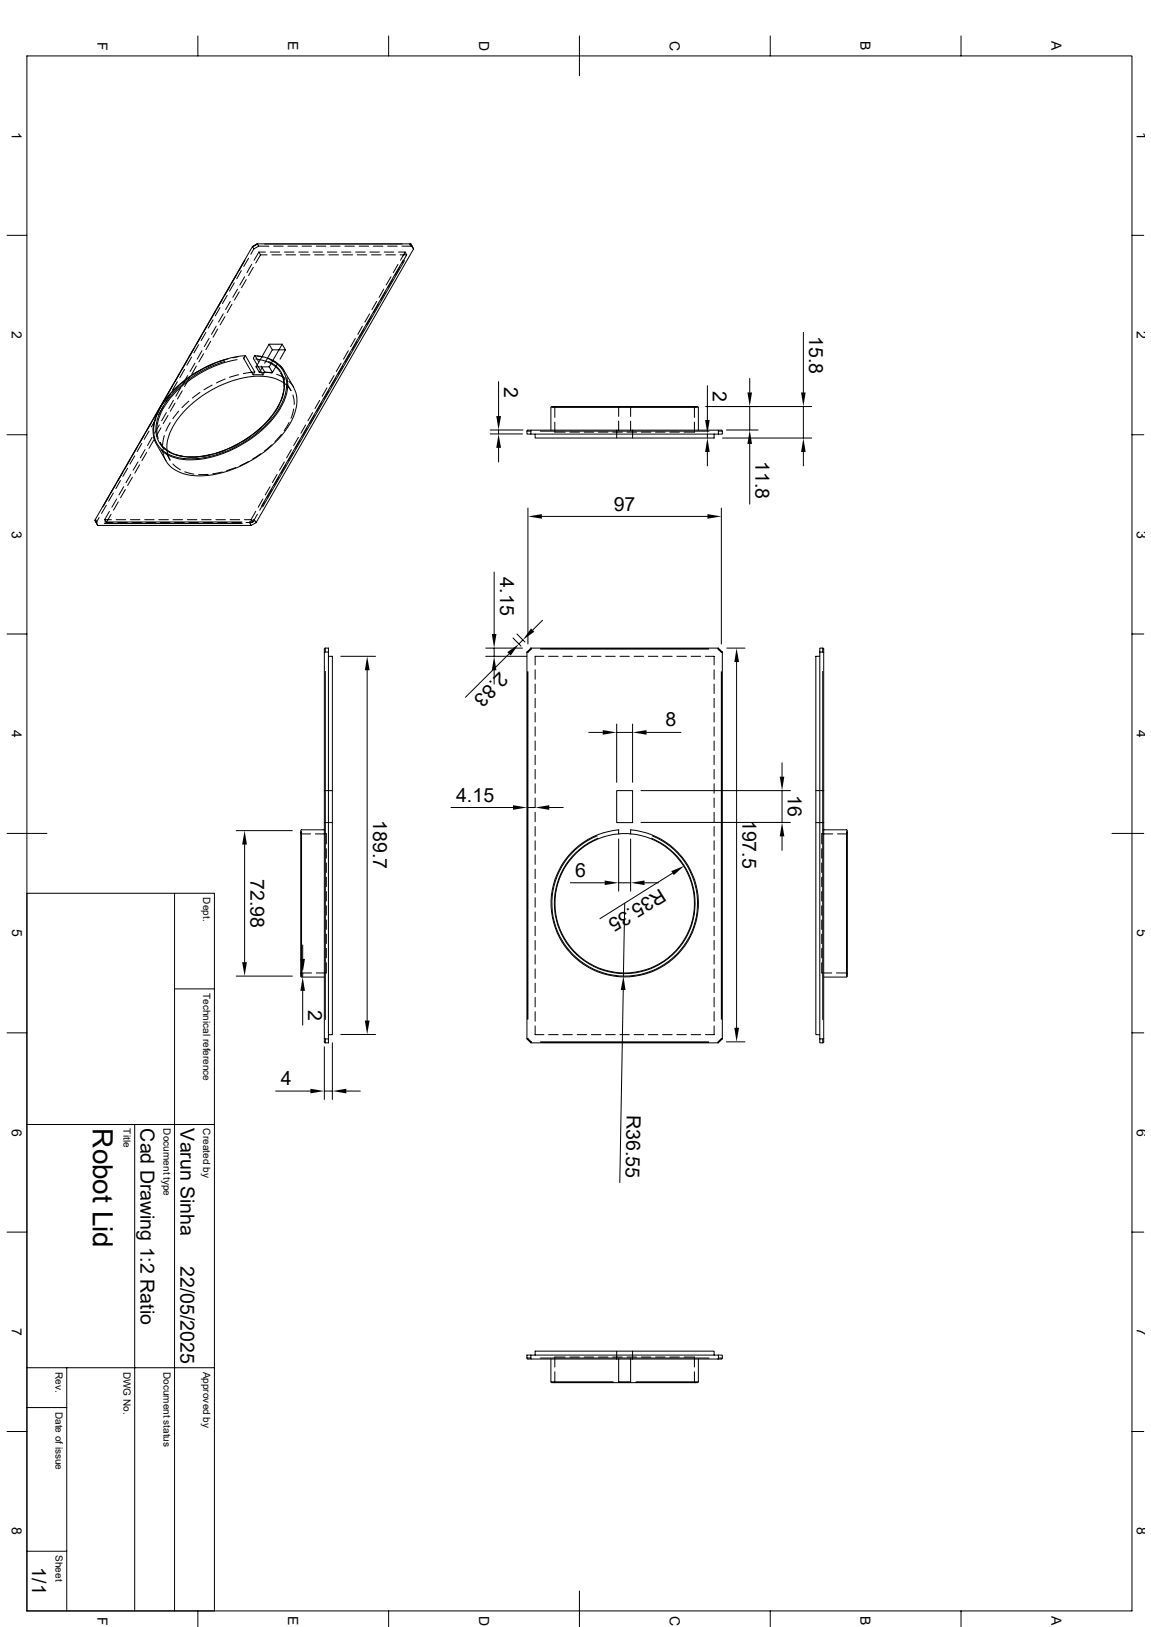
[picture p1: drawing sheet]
<svg xmlns="http://www.w3.org/2000/svg" width="297mm" height="420mm" viewBox="0 0 297 420" stroke-linecap="round" stroke-linejoin="round" font-family="sans-serif">
<g fill="none" stroke="#000" stroke-width=".26">
<path d="M6.9 14.4h285.2v401.4h-285.2zM51.1 9.3v5.1M100.3 9.3v5.1M149.5 9.3v10.3M198.8 9.3v5.1M248 9.3v5.1M1.8 60.7h5.1M56.8 79.4l-1.3 2.1M57.4 77.3l-1.2 2.1M58.6 76.2l-1.2 2.2M59.2 74.1l-1.2 2.1M59.4 77.8l-1.2 2.1"/>
<path d="M59.9 78.5l-1.3 2.2M60.5 73l-1.3 2.1M61 70.9l-1.2 2.1M61.3 74.6l-1.2 2.2M61.7 75.4l-1.2 2.1M62.3 69.8l-1.2 2.2M63.1 71.5l-1.2 2.1M63.2 67.3l-1.5 2.5M63.2 67.1l-36.7 63.8M63.5 72.2l-1.2 2.1M64.1 66.7l-1.2 2.1M64.9 68.2l-1.2 2.2"/>
<path d="M65.2 63.6v.2M65.2 63.8l.3 .5M65.4 69l-1.3 2.1M65.5 64.3l-.8 1.3M66.3 63l-1.1 .6M66.3 62.9l-1.1 .7-40.7 70.6M66.4 62.9l-.1 .1M66.4 62.9l.4 .6-1.3 .8M66.4 62.9l39.6 .1M66.4 63l-1.2 .7M66.8 63.5h2.6M66.8 65.1l-1.2 2.1"/>
<path d="M67.2 65.8h1.7M67.2 65.8l-1.2 2.1M68.5 65.1h-1.7l.4 .7M69.7 65.1h2.5M70.1 65.8h2.5M70.6 63.5h2.5M73.4 65.1h2.5M73.8 65.8h2.5M74.3 63.5h2.5M77.1 65.1h2.4M77.5 65.8h2.5M77.9 63.5h2.5"/>
<path d="M80.8 65.1h2.4M81.2 65.8h2.5M81.6 63.5h2.5M84.5 65.1h2.4M84.9 65.8h2.4M85.3 63.5h2.5M88.1 65.1h2.5M88.5 65.8h2.5M89 63.5h2.4M91.8 65.1h2.4M92.2 65.8h2.5M92.7 63.5h2.4"/>
<path d="M95.5 65.1h2.4M95.9 65.8h2.4M96.4 63.5h2.4M97.2 77.8l-1.2 2.1M97.6 78.5l-1.2 2.2M99 74.6l-1.2 2.2M99.1 65.1h2.5M99.4 75.4l-1.2 2.1M99.6 65.8h2.4M100 63.5h2.5M100.9 71.5l-1.2 2.1M101.3 72.2l-1.2 2.1"/>
<path d="M102.7 68.2l-1.2 2.2M102.8 65.1h1.8l.3 .7M103.1 69l-1.2 2.1M103.3 65.8h1.6M103.7 63.5h2.6M104.1 67.1l-36.6 63.5M104.4 67.3l-36.6 63.6M104.6 65.1l-1.3 2.1M104.9 65.8l-1.1 2.1M106 63h-.3l.3 .6 .4 .1M106 63l.3 .5M106 63l.4 .8"/>
<path d="M106 63l.4 .7M106.3 63.5l.4 .8M106.4 63.8l.3 .5M106.7 64.3l-40.6 70.6-1.3 .7M292.1 60.7h3M44.5 99.6l-1.2 2.1M45.8 98.6l-1.3 2.1M46.1 99.6l-1.8 1.7M46.4 96.4l-1.2 2.1M47.6 95.3l-1.2 2.2M48.2 93.2l-1.2 2.1M48.4 96.9l-1.2 2.2"/>
<path d="M48.9 97.7l-1.3 2.1M48.9 97.3l-1.9 1.5M49.4 92.2l-1.2 2.1M50 90l-1.2 2.2M50.3 93.8l-1.2 2.1M50.7 94.5l-1.2 2.1M51.3 89l-1.3 2.1M51.9 86.8l-1.2 2.1M52.1 95.4l-2.1 1.2M52.1 90.6l-1.2 2.1M52.5 91.3l-1.2 2.1M53.1 85.8l-1.2 2.1"/>
<path d="M53.7 83.7l-1.2 2.1M53.9 87.4l-1.2 2.1M54.4 88.1l-1.3 2.2M54.7 99.4l-2.1 1.2M54.9 82.6l-1.2 2.1M55.4 93.8l-2.2 1M55.5 80.5l-1.2 2.1M55.8 84.2l-1.2 2.1M56.2 84.9l-1.2 2.1M57.6 81l-1.2 2.1M58 93.3a27.6 27.6 0 0 0-16.6 12.9 8.1 8.1 0 0 0 .4 9 10.7 10.7 0 0 0 8.7 2.8 29 29 0 0 0 21.1-12.7 9.2 9.2 0 0 0 .8-9.4 6.7 6.7 0 0 0-3.1-2.6M58 81.7l-1.2 2.2"/>
<path d="M58.1 97.8l-2.3 1M58.1 92.8a29.4 29.4 0 0 0-17 13 8.9 8.9 0 0 0-.2 9.3 9.7 9.7 0 0 0 8.2 3.3 29.1 29.1 0 0 0 23.2-13.5 9.3 9.3 0 0 0 .6-9.5l-1.1-1.2-2.1-1.4M58.9 92.6l-2.3 .8M61.2 92.8a28.9 28.9 0 0 0-19.1 12.7 10.1 10.1 0 0 0-1.3 7.7M61.5 92.1l-1.4 .3M61.6 96.7l-2.4 .7M63.2 91.9h.2l2.3 4.1-.4 .8-2.4-4.2zM63.2 91.8a29.8 29.8 0 0 0-21.9 13.4 9.6 9.6 0 0 0-.9 9.6l2.4 4.1M65.3 96.8h2.5M65.7 96l-2.9 .4M65.8 91.8l1 1.6M65.8 91.8a9.1 9.1 0 0 1 7.6 4l2.4 4.1-1.3-1.5"/>
<path d="M65.8 91.8l-.4 .8 2.5 4.2 .4-.8M66 92.7a8.4 8.4 0 0 1 6.3 3.3M66.1 94.7l.8 1.4h3.4M66.1 94.7h3.4M66.4 91.9l1.5 .3M67.4 94.5l.9 1.5M67.7 94.8l-.8 1.3M68.3 96l1.9 .3M69 92.5l2.2 1.1M69.4 88.9l-3.3 5.8M69.5 94.7l.8 1.4M71.4 96.6l2.2 1.1"/>
<path d="M71.7 93.8l-1.4 2.3M72.2 94.3l1 1.2M72.8 88.9l.9 1.4h-3.4M72.8 88.9h-3.4l.9 1.4-2 3.5M72.8 88.9l-3.3 5.8M73.1 97.8l.2 2.1M73.5 98l-1-1.7a8.8 8.8 0 0 1-.9 8.9 28 28 0 0 1-22.9 12.7 8.7 8.7 0 0 1-7.4-3.6l1 1.7M73.7 90.3l-1.4 2.4M74 97.4a11.4 11.4 0 0 1-2.2 8.9 30.2 30.2 0 0 1-22.6 12.4 10.9 10.9 0 0 1-7.7-2.6M74.1 99.1l1 1.7a9.5 9.5 0 0 0-9.1-3.7 28.4 28.4 0 0 0-21.3 13l-.9 1.8-.6 1.8-.1 2.5M75.7 99.9a8.9 8.9 0 0 1-.4 8.6 29.4 29.4 0 0 1-19.1 13.8 15.3 15.3 0 0 1-11.2-1.1 6.1 6.1 0 0 1-2.2-2.3M86.2 96.9l-1.2 2.2"/>
<path d="M86.6 97.7l-1.2 2.1M88 93.8l-1.2 2.1M88.4 94.5l-1.2 2.1M89.9 90.6l-1.3 2.1M90.3 91.3l-1.2 2.1M91.7 87.4l-1.2 2.1M92.1 88.1l-1.2 2.2M93.5 84.2l-1.2 2.1M93.9 84.9l-1.2 2.1M95.4 81l-1.3 2.1M95.8 81.7l-1.2 2.2M128.7 98.5v8.9"/>
<path d="M182.5 99.6v8.8M193.5 97.7v3.6M207.3 85.8v15.5M1.8 112.2h5.1M33.5 118.7l-1.2 2.2M34.8 117.7l-1.3 2.1M35.3 115.5l-1.2 2.1M35.6 119.3l-1.2 2.1M36 120l-1.2 2.1M36.6 114.5l-1.2 2.1M37.2 112.4l-1.2 2.1M37.4 116.1l-1.2 2.1"/>
<path d="M37.8 116.8l-1.2 2.1M38.4 111.3l-1.2 2.1M39 109.1l-1.2 2.2M39.2 112.9l-1.1 2.1M39.6 112.2l.3 1.4M39.7 113.6l-1.3 2.1M39.9 108.6l-.4 2.4M40.3 108.1l-1.3 2.1M40.9 106l-1.2 2.1M41.1 109.7l-1.2 2.1M41.4 105.2l-1.1 2.2M41.5 110.4l-1.2 2.2"/>
<path d="M42 116.1l.1 1 .7 1.8M42.1 104.9l-1.2 2.2M42.3 115.6l1.6 1.2M42.4 112.4l-.4 2.5M42.7 102.8l-1.2 2.1M42.9 106.5l-1.2 2.1M43.1 116.2l.2 1.1 .6 1.5-1-1.7M43.3 107.2l-1.2 2.1M43.5 102.2l-1.5 2M43.9 109.1l-1.1 2.2M43.9 101.7l-1.2 2.1M44.6 119.8l2 1.5"/>
<path d="M44.7 103.3l-1.1 2.2M45.1 117.3l2.4 .6M45.2 104.1l-1.3 2.1M46.1 106.1l-1.5 2M46.6 100.1l-1.2 2.2M47 100.9l-1.2 2.1M48.7 103.5l-1.8 1.7M51.1 117.9l-2.5 .1M51.6 101.3l-1.9 1.4M54.7 117.3l-2.4 .5M58.2 116.2l-2.3 .8M61.6 114.6l-2.2 1.1"/>
<path d="M64.1 119.1l-2.2 1.1M64.6 112.6l-2 1.4M67.3 117.1l-2.1 1.4M67.5 110.3l-1.9 1.6M70 107.6l-1.6 1.9M70.1 114.9l-1.9 1.5M72 104.6l-1.3 2M72.6 112.1l-1.6 1.9M73.2 101.1l-.7 2.3M73.4 119.3l-1.3 2.1M73.7 120l-1.1 2.1M74.6 109.1l-1.3 2.1"/>
<path d="M75.2 116.1l-1.2 2.1M75.6 102l.3 2.4M75.6 116.8l-1.2 2.1M75.8 105.6l-.7 2.4M77 112.9l-1.2 2.1M77.4 113.6l-1.2 2.1M78.9 109.7l-1.3 2.1M79.2 110.4l-1.1 2.2M80.7 106.5l-1.2 2.1M81.1 107.2l-1.2 2.1M82.5 103.3l-1.2 2.2M82.9 104.1l-1.2 2.1"/>
<path d="M84.4 100.1l-1.3 2.2M84.8 100.9l-1.2 2.1M126.5 111h8.5M126.5 112h8.3M128.7 111v1M128.7 115.6v3.7M136 111.3l.2-.3h50l.2 .3M136 111.3h.9M137.1 111l-.1 1.1h-1v-.8M138.1 112.1v1h46.2v-1M139.4 111.3h43.6M142.4 105.2h37.6"/>
<path d="M143 104.9l.2 .1v2.7M143.2 109v2.5h2.6M147.1 111.5h2.4M150.7 111.5h2.5M154.4 111.5h2.5M158.1 111.5h2.5M159.1 111v2.1M159.6 104.9v2.6M159.6 108.7v2.3M161.8 111.5h2.5M162.7 104.9v2.6M162.7 108.7v2.3"/>
<path d="M163.2 111v2.1M165.5 111.5h2.4M169.2 111.5h2.4M172.8 111.5h2.5M179.2 109v2.5h-2.7M179.4 104.9l-.2 .1v2.7M180.2 105.2l-.2-.3h-37.6l-.2 .2v5.9M180.2 105.2v5.8M182.2 104.9h27.3M182.5 112v1.1M182.5 116.7v3.6M185.3 111l.1 .3"/>
<path d="M185.4 111.3v.8h-48.4M185.4 111.3h1M186.4 111.3v.8h-1M186.4 113.1h23.1M187.5 111h8.1M193.5 104.9v6.1M193.5 114.6v15.5M207.3 104.9v8.2M207.3 116.7v3.6M292.1 112.2h3M24.6 134.4l.4 .7 .1-.4M25 134.7l-.3-.5h-.2l.7 1.4-.3-.5"/>
<path d="M25.6 133.6l-.8 1.3M26.9 135.1h35.6M27 134.7h35.4M27 134.2l.4 .7M27 134.2h1.7M27.4 130.4l-1.2 2.1M27.4 134.9h1.8M28.2 132l-1.2 2.2M28.7 132.8l-1.3 2.1M29.3 127.3l-1.3 2.1M29.8 125.1l-1.2 2.1M30 134.2h2.4"/>
<path d="M30.1 128.8l-1.2 2.1M30.4 134.9h2.5M30.5 129.5l-1.2 2.2M31.1 124l-1.2 2.2M31.7 121.9l-1.2 2.1M31.9 125.6l-1.2 2.2M32.3 126.4l-1.2 2.1M32.9 120.9l-1.2 2.1M33.7 134.2h2.4M33.7 122.5l-1.2 2.1M34.1 134.9h2.4M34.2 123.2l-1.3 2.1"/>
<path d="M37.3 134.2h2.5M37.7 134.9h2.5M41 134.2h2.4M41.4 134.9h2.5M44.7 134.2h2.4M45.1 134.9h2.4M47.7 121.8l2.3 .6M48.3 134.2h2.5M48.8 134.9h2.4M52 134.2h2.5M52.5 134.9h2.4M53.7 122.5h-2.4"/>
<path d="M55.7 134.2h2.5M56.1 134.9h2.5M57.3 121.8l-2.4 .5M59.4 134.2h2.4M59.8 134.9h2.5M60.8 120.7l-2.3 .8M63.1 134.2h1.7M63.5 134.9h1.7M64.4 134.7l.1 .4M64.5 134.7l1-.5 .6 .7M64.5 135.1l.3 .5h-39.6M64.8 134.2l.4 .7"/>
<path d="M65.7 134.4l-1.1 .7M66 132l-1.2 2.2M66.4 132.8l-1.2 2.1M67.8 128.8l-1.2 2.1M68.2 129.5l-1.2 2.2M69.7 125.6l-1.2 2.2M70.1 126.4l-1.2 2.1M71.5 122.5l-1.2 2.1M71.9 123.2l-1.2 2.1M136.2 131.1v35.1M139.8 133.3h42.7M186.1 131.1v35.1"/>
<path d="M127.5 147.7v16M1.8 163.7h5.1M83.9 167.3h.9v101.9h-.9l-.2-.2v-101.5zM83.9 167.3v1M83.9 173.3v89.9M84.8 168.3l-1.1 .1M84.8 169.4h1v97.7h-1M87.9 169.4h9M94.7 173v90.4M125.3 169.4h10.6M125.3 167.3h9.5M127.5 167.3v2.1"/>
<path d="M127.5 173v3.6M131.4 168.8l-11.3 11.2M132.4 164.7l2.1 2.1M133.4 163.7l2.1 2M134.9 165.2l-1 1M136 168.3v99.9l.2-.1 .8 .8M136.2 173.4v89.7M137 167.3h48.4l-.1 .3M137 167.3l.1 .3M137 167.3l-1 1 .2 .1 .8-.8M138.1 172.9v2.4M138.1 176.6v2.4"/>
<path d="M139.5 167.6h43.4M140 160.1l-2.5 2.5M140.3 169.4h-2.2v2.3M141.6 169.4h2.4M145.2 169.4h2.5M148.9 169.4h2.5M152.6 169.4h2.5M156.3 169.4h2.5M160 169.4h2.4M163.6 169.4h2.5M167.3 169.4h2.5M171 169.4h2.4"/>
<path d="M174.7 169.4h2.4M178.4 169.4h2.4M182 169.4h2.3v2.3M184.3 172.9v2.4M184.3 176.6v2.4M185.4 167.3l1 1-.3 .1-.8-.8M186.1 173.4v89.7M186.4 168.3v99.9l-.3-.1-.8 .8M187.5 167.3h4.7M190.1 170.9v94.4M211.5 168.3v-1h.9l.2 .2v101.5l-.2 .2h-.9v-1l1.1-.1M211.5 169.4h-1v97.7h1"/>
<path d="M212.3 173.3v89.9M212.3 167.3v1M212.6 168.4l-1.1-.1v99.9M292.1 163.7h3M138.1 180.3v2.4M138.1 183.9v2.5M138.1 187.6v2.4M138.1 191.3v2.4M138.1 194.9v2.5M138.1 198.6v2.5M151.9 189.1h3.6M159.1 186.9v15"/>
<path d="M159.1 189.1h4.1M163.2 186.9v15M166.8 189.1h8.9M184.3 180.3v2.4M184.3 183.9v2.5M184.3 187.6v2.4M184.3 191.3v2.4M184.3 194.9v2.5M184.3 198.6v2.5M201.8 196.9v3.6M1.8 215.1h10.3M61 214.4h14.4"/>
<path d="M63.1 218v30.4M77.6 215.1l.2 .2h2.3M77.8 214.7v37.3M81.4 215.3h2.3M83.7 214.2h-5.9l-.2 .2v37.6l.2 .2M83.7 204.1h2.1M83.7 212.3h2.1M83.7 215.2h.5v2.6M84.2 219.1v2.4M116.4 208.4h16M138.1 202.3v2.5M138.1 206v2.4h-2.1"/>
<path d="M138.1 209.7v2.4M138.1 213.4v2.4M138.1 217v2.5M141.7 208.4h3.6M154.1 215.8a18.8 18.8 0 0 0-7.8 28.8 18.8 18.8 0 0 0 29.8 0 18.8 18.8 0 0 0-7.8-28.8M154.3 216.4a18.2 18.2 0 0 0-7.5 27.8 18.2 18.2 0 0 0 28.8 0 18.2 18.2 0 0 0-7.5-27.8M159.1 204.1h4.1v8.2h-4.1zM159.6 216.6v13.4M159.6 215.3l.1-1.1a19 19 0 0 0-15.4 27.7 19 19 0 0 0 31.4 3.5 19 19 0 0 0-8.9-30.4l-4.1-.8v1.1M159.7 215.3h3M159.7 215.3a18 18 0 0 0-14.2 26.6 18 18 0 0 0 30 2.2 18 18 0 0 0-10.1-28.4l-2.7-.4M162.7 216.6v13.4"/>
<path d="M165.4 204.1h38.6M165.4 212.3h38.6M184.3 202.3v2.5M184.3 206v2.4M184.3 209.7v2.4M184.3 213.4v2.4M184.3 217v2.5M201.8 204.1v8.2M201.8 215.9v3.6M210.5 204.1h2.1M210.5 212.3h2.1M212 219.1v2.4"/>
<path d="M212.6 215.2h-.6v2.6M212.6 214.2h5.8l.3 .2v37.6l-.3 .2M212.6 215.3h2.3M218.4 214.7v37.3M218.7 215.1l-.2 .2h-2.4M286.9 215.1h8.2M6.9 230.6h48.4v185.2M45 230.6v185.2M84.2 222.8v2.4M84.2 226.4v2.5M84.2 230.1v2.5M84.2 233.8v2.5"/>
<path d="M84.2 237.5v2.4M138.1 220.7v2.4M138.1 224.4v2.4M138.1 228v2.5M138.1 231.7v2.5M138.1 235.4v2.5M138.1 239.1v2.5M147.2 227.9h8.8M159.6 227.9h3.1M161.2 233.2l-.3 18.8M166.3 227.9h3.6M173.6 225.4l-18.8 11.8"/>
<path d="M184.3 220.7v2.4M184.3 224.4v2.4M184.3 228v2.5M184.3 231.7v2.5M184.3 235.4v2.5M184.3 239.1v2.5M212 237.5v2.4M212 233.8v2.5M212 230.1v2.5M212 226.4v2.5M212 222.8v2.4M45 255.3h10.3"/>
<path d="M61 252h14.4M77.8 252.2h5.9M78.1 243.9v3.6M78.1 251.1v1.1M78.1 255.8v8.8M80.4 251.2h-2.7l-.1 .2M84.2 241.1v2.5M84.2 244.8v2.5M84.2 248.5v2.7h-2.6M138.1 242.8v2.4M138.1 246.5v2.4M138.1 250.1v2.5"/>
<path d="M138.1 253.8v2.4M138.1 257.5v2.4M160.8 255.6l-.9 49.7M184.3 242.8v2.4M184.3 246.5v2.4M184.3 250.1v2.5M184.3 253.8v2.4M184.3 257.5v2.4M212 248.5v2.7h2.6M212 244.8v2.5M212 241.1v2.5M212.6 252.2h5.8"/>
<path d="M215.9 251.2h2.6l.2 .2M1.8 266.6h5.1M83.7 270.2v13.6M83.7 268.1l1.1 .1M83.9 268.2v1M85.8 269.2v14.6M87.9 267h9M136 268.2l1 1M137.1 268.9l-.1 .3h48.4M138.1 264.8v2.3h2.2M138.1 261.2v2.4M139.5 268.9h43.4"/>
<path d="M141.6 267.1h2.4M145.2 267.1h2.5M148.9 267.1h2.5M152.6 267.1h2.5M156.3 267.1h2.5M160 267.1h2.4M163.6 267.1h2.5M167.3 267.1h2.5M171 267.1h2.4M174.7 267.1h2.4M178.4 267.1h2.4M184.3 261.2v2.4"/>
<path d="M184.3 264.8v2.3h-2.3M186.4 268.2l-1 1-.1-.3M187.5 268.9h4.7M212.3 268.2v1M292.1 266.6h3M6.9 290.3h48.4M34.8 290.3v125.5M71.1 281.6h9M83.7 281.6h2.1M89.4 281.6h3.6M1.8 318.1h5.1M292.1 318.1h3"/>
<path d="M6.9 353.1h48.4M17.2 353.1v62.7M136 350.6v-.8h1l.1 1M136 350.6l.1 .2h49.2M136 350.6h.9M137 349.8h48.4v.8M138.1 349.8v-1h46.2v1M139.4 350.6h43.6M142.2 350.8v5.9M142.2 356.7h16M142.2 356.7l.2 .2M143.2 354.1v2.7l-.2 .1"/>
<path d="M145.8 350.3h-2.6v2.6M147.1 350.3h2.4M150.7 350.3h2.5M154.4 350.3h2.5M158.1 350.3h2.5M159.1 348.8v2M159.6 350.8v6.1h-17.2M159.6 356.9h3.1M159.8 356.7h2.8M161.8 350.3h2.5M162.7 350.8v6.1h17.3M163.2 348.8v2"/>
<path d="M164.1 356.7h16.1l-.2 .2M165.5 350.3h2.4M169.2 350.3h2.4M172.8 350.3h2.5M176.5 350.3h2.7v2.6M179.2 354.1v2.7l.2 .1M180.2 350.8v5.9M185.4 349.8h1v.8M185.4 350.6l-.1 .2M185.4 350.6h1M186.4 350.6l-.2 .2h-.9M1.8 369.5h5.1"/>
<path d="M6.9 363.3h10.3M292.1 369.5h3M6.9 400.4h10.3M51.1 415.8v4.1M100.3 415.8v4.1M149.5 410.7v9.2M198.8 415.8v4.1M248 415.8v4.1"/>
</g>
<g fill="#000">
<path d="M128.7 112l.6 3.6h-1.2zM128.1 107.4h1.2l-.6 3.6zM182.5 113.1l.6 3.6h-1.2zM181.9 108.4h1.2l-.6 3.6zM192.9 101.3h1.2l-.6 3.6zM193.5 111l.6 3.6h-1.2zM207.3 113.1l.6 3.6h-1.2zM206.7 101.3h1.2l-.6 3.6zM136.2 133.3l3.6-.6v1.2zM182.5 132.7l3.6 .6-3.6 .6zM94.7 169.4l.7 3.6h-1.3zM127.5 169.4l.6 3.6h-1.2z"/>
<path d="M126.9 163.7h1.2l-.6 3.6zM130.9 168.4l3-2.2-2.1 3zM137 162.2l.9 .9-3 2.1zM190.1 167.3l.6 3.6h-1.2zM155.5 188.5l3.6 .6-3.6 .6zM163.2 189.1l3.6-.6v1.2zM63.1 214.4l.6 3.6h-1.2zM132.4 207.9l3.6 .5-3.6 .6zM138.1 208.4l3.6-.5v1.1zM201.2 200.5h1.2l-.6 3.6zM201.8 212.3l.6 3.6h-1.2zM156 227.3l3.6 .6-3.6 .6z"/>
<path d="M162.7 227.9l3.6-.6v1.2zM173.2 224.9l3.4-1.4-2.7 2.4zM62.5 248.4h1.2l-.6 3.6zM77.5 247.5h1.2l-.6 3.6zM78.1 252.2l.6 3.6h-1.2zM160.9 252l.5 3.6h-1.2zM94.1 263.4h1.3l-.7 3.6zM189.5 265.3h1.2l-.6 3.6zM80.1 281.1l3.6 .5-3.6 .6zM85.8 281.6l3.6-.5v1.1z"/>
</g>
<text font-size="7.2" x="23.9" y="291.3" transform="rotate(90 23.9 291.3)">Robot Lid</text>
<g font-size="5">
<text x="208.8" y="86.7" transform="rotate(90 208.8 86.7)">15.8</text>
<text x="130.1" y="99.8" transform="rotate(90 130.1 99.8)">2</text>
<text x="184" y="100.8" transform="rotate(90 184 100.8)">2</text>
<text x="195" y="119.1" transform="rotate(90 195 119.1)">11.8</text>
<text x="158.4" y="131.8">97</text>
<text x="129" y="149.1" transform="rotate(90 129 149.1)">4.15</text>
<text x="128.9" y="173.3" transform="rotate(135 128.9 173.3)">2.83</text>
<text x="171.7" y="187.5">8</text>
<text x="117.7" y="207">4.15</text>
<text x="203.3" y="205.2" transform="rotate(90 203.3 205.2)">16</text>
<text x="96.3" y="211.8" transform="rotate(90 96.3 211.8)">189.7</text>
<text x="191.6" y="211.6" transform="rotate(90 191.6 211.6)">197.5</text>
<text x="64.6" y="226.9" transform="rotate(90 64.6 226.9)">72.98</text>
<text x="148.4" y="226.4">6</text>
<text x="170.4" y="229.1" transform="rotate(148 170.4 229.1)">R35.35</text>
<text x="79.5" y="260.7" transform="rotate(90 79.5 260.7)">2</text>
<text x="72.5" y="280.2">4</text>
<text x="161.8" y="287.8" transform="rotate(91 161.8 287.8)">R36.55</text>
<text x="36.3" y="291.3" transform="rotate(90 36.3 291.3)">Cad Drawing 1:2 Ratio</text>
<text x="46.6" y="291.3" transform="rotate(90 46.6 291.3)">Varun Sinha</text>
<text x="46.6" y="326.9" transform="rotate(90 46.6 326.9)">22/05/2025</text>
<text x="8.3" y="404.6" transform="rotate(90 8.3 404.6)">1/1</text>
</g>
<g font-size="3.6">
<text x="25.1" y="10.8" transform="rotate(90 25.1 10.8)">F</text>
<text x="74.4" y="10.7" transform="rotate(90 74.4 10.7)">E</text>
<text x="123.6" y="10.5" transform="rotate(90 123.6 10.5)">D</text>
<text x="172.8" y="10.5" transform="rotate(90 172.8 10.5)">C</text>
<text x="222.1" y="10.7" transform="rotate(90 222.1 10.7)">B</text>
<text x="271.3" y="10.7" transform="rotate(90 271.3 10.7)">A</text>
<text x="3.1" y="34" transform="rotate(90 3.1 34)">1</text>
<text x="293.4" y="34" transform="rotate(90 293.4 34)">1</text>
<text x="3.1" y="85.5" transform="rotate(90 3.1 85.5)">2</text>
<text x="293.4" y="85.5" transform="rotate(90 293.4 85.5)">2</text>
<text x="3.1" y="136.9" transform="rotate(90 3.1 136.9)">3</text>
<text x="293.4" y="136.9" transform="rotate(90 293.4 136.9)">3</text>
<text x="3.1" y="188.4" transform="rotate(90 3.1 188.4)">4</text>
<text x="293.4" y="188.4" transform="rotate(90 293.4 188.4)">4</text>
<text x="3.1" y="239.9" transform="rotate(90 3.1 239.9)">5</text>
<text x="293.4" y="239.9" transform="rotate(90 293.4 239.9)">5</text>
<text x="3.1" y="291.3" transform="rotate(90 3.1 291.3)">6</text>
<text x="293.4" y="291.3" transform="rotate(90 293.4 291.3)">6</text>
<text x="3.1" y="342.8" transform="rotate(90 3.1 342.8)">7</text>
<text x="293.4" y="342.8" transform="rotate(90 293.4 342.8)">7</text>
<text x="3.1" y="394.3" transform="rotate(90 3.1 394.3)">8</text>
<text x="293.4" y="394.3" transform="rotate(90 293.4 394.3)">8</text>
<text x="25.1" y="417.3" transform="rotate(90 25.1 417.3)">F</text>
<text x="74.4" y="417.2" transform="rotate(90 74.4 417.2)">E</text>
<text x="123.6" y="417.1" transform="rotate(90 123.6 417.1)">D</text>
<text x="172.8" y="417.1" transform="rotate(90 172.8 417.1)">C</text>
<text x="222.1" y="417.2" transform="rotate(90 222.1 417.2)">B</text>
<text x="271.3" y="417.2" transform="rotate(90 271.3 417.2)">A</text>
</g>
<g font-size="2.6">
<text x="52.5" y="231.6" transform="rotate(90 52.5 231.6)">Dept.</text>
<text x="52.5" y="256.3" transform="rotate(90 52.5 256.3)">Technical reference</text>
<text x="31.9" y="291.3" transform="rotate(90 31.9 291.3)">Title</text>
<text x="42.2" y="291.3" transform="rotate(90 42.2 291.3)">Document type</text>
<text x="52.5" y="291.3" transform="rotate(90 52.5 291.3)">Created by</text>
<text x="14.4" y="354.1" transform="rotate(90 14.4 354.1)">Rev.</text>
<text x="31.9" y="354.1" transform="rotate(90 31.9 354.1)">DWG No.</text>
<text x="42.2" y="354.1" transform="rotate(90 42.2 354.1)">Document status</text>
<text x="52.5" y="354.1" transform="rotate(90 52.5 354.1)">Approved by</text>
<text x="14.4" y="364.4" transform="rotate(90 14.4 364.4)">Date of issue</text>
<text x="14.4" y="401.4" transform="rotate(90 14.4 401.4)">Sheet</text>
</g>
</svg>
